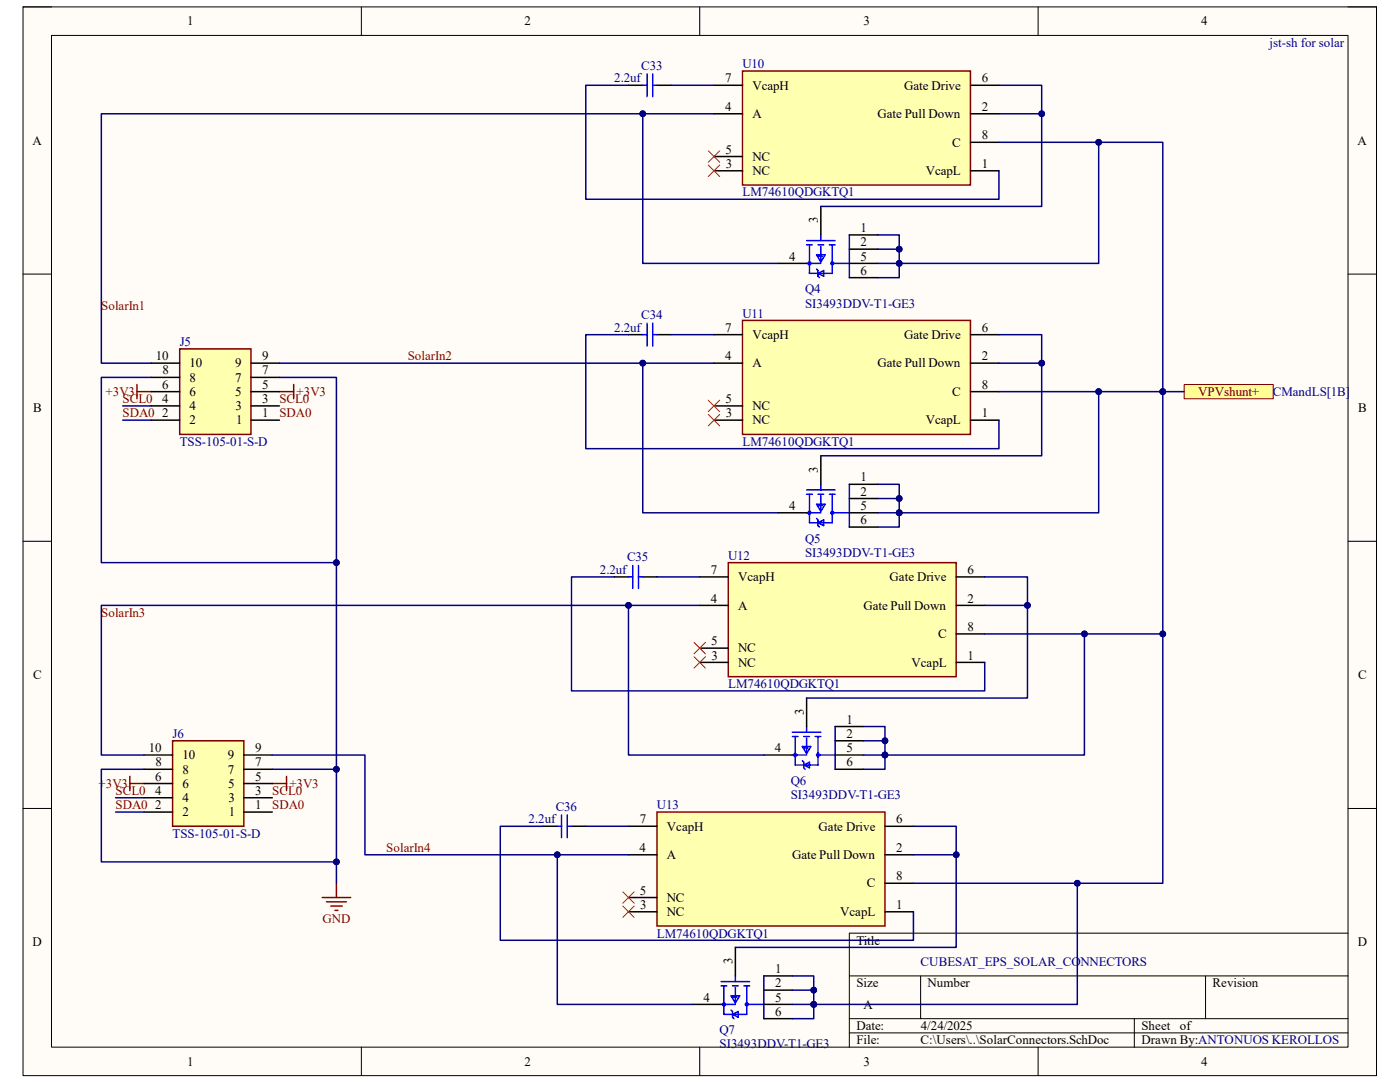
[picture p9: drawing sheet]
<svg xmlns="http://www.w3.org/2000/svg" width="279mm" height="216mm" viewBox="0 0 279 216" stroke-linecap="round" stroke-linejoin="round" font-family="sans-serif">
<path d="M4.6 1.4h270.1v213.2h-270.1z" fill-rule="evenodd" fill="#fffcf8"/>
<path d="M4.6 1.4h270.1v213.2h-270.1z" fill="none" stroke="#000" stroke-width=".2"/>
<path d="M10.3 7.1h258.7v201.8h-258.7z" fill-rule="evenodd" fill="#fffcf8"/>
<g fill="none" stroke="#000" stroke-width=".2">
<path d="M4.6 1.4h5.7M10.3 7.1h258.7v201.8h-258.7zM72.1 1.4v5.7M139.6 1.4v5.7M207.2 1.4v5.7M269 1.4h5.7v5.7M4.6 54.7h5.7M269 54.7h5.7M4.6 108h5.7M269 108h5.7M4.6 161.3h5.7M269 161.3h5.7"/>
<path d="M169.5 194.7h99.5M183.7 194.7v8.6M240.6 194.7v8.6M269 186.2h-99.5v22.7M72.1 208.9v5.7M139.6 208.9v5.7M169.5 203.3h99.5M169.5 206.1h99.5M207.2 208.9v5.7M226.4 203.3v5.6M274.7 208.9v5.7"/>
</g>
<path d="M148.2 14.2h45.5v22.7h-45.5z" fill-rule="evenodd" fill="#ffffb0"/>
<path d="M148.2 14.2h45.5v22.7h-45.5zM64.3 179.1h5.7M65.2 179.9h3.9M67.1 176.2v2.9M66 180.8h2.3M66.9 181.7h.5" fill="none" stroke="#800000" stroke-width=".3"/>
<g fill="none" stroke="#000" stroke-width=".3">
<path d="M125.4 17h2.9M131.1 17h2.9M142.5 17h5.7M193.7 17h5.7M142.5 22.7h5.7M142.5 34.1h5.7M142.5 31.2h5.7M193.7 22.7h5.7M193.7 28.4h5.7M193.7 34.1h5.7M155.3 52.6h5.7M163.8 41.2v5.7"/>
<path d="M169.5 52.6h5.7M169.5 46.9h5.7M169.5 49.7h5.7M169.5 55.4h5.7"/>
</g>
<g fill="none" stroke="#00f" stroke-width=".3">
<path d="M128.3 17h.8M129.1 14.7v4.6M130.3 14.7v4.6M130.3 17h.8M161 48h5.7M161 48.9h1.1M161 52.6h2.8M161.5 48.9v5.6h4.6v-5.6M163 50.9h1.7l-.9 1.4zM163 53.7l.2 .3v1.1l.3 .3M163.2 48.9h1.2M163.2 51.1h.9"/>
<path d="M163.2 54.5l1.2-.5v1.1zM163.8 46.9v1.1M163.8 49.1v2.9M165.5 48.9h1.2M166.1 52.6h3.4M169.5 46.9v8.5"/>
<circle cx="161.5" cy="52.6" r=".28"/>
<circle cx="166.1" cy="52.6" r=".28"/>
</g>
<path d="M141.4 30.1l2.2 2.3M141.4 32.9l2.2 2.3M143.6 30.1l-2.2 2.3M143.6 32.9l-2.2 2.3" fill="none" stroke="#f00" stroke-width=".2"/>
<path d="M148.2 63.9h45.5v22.8h-45.5z" fill-rule="evenodd" fill="#ffffb0"/>
<path d="M148.2 63.9h45.5v22.8h-45.5z" fill="none" stroke="#800000" stroke-width=".3"/>
<g fill="none" stroke="#000" stroke-width=".3">
<path d="M125.4 66.8h2.9M131.1 66.8h2.9M142.5 66.8h5.7M142.5 72.5h5.7M193.7 66.8h5.7M193.7 72.5h5.7M193.7 78.1h5.7M142.5 83.8h5.7M142.5 81h5.7M163.8 90.9v5.7M169.5 96.6h5.7M169.5 99.5h5.7"/>
<path d="M193.7 83.8h5.7M155.3 102.3h5.7M169.5 102.3h5.7M169.5 105.2h5.7"/>
</g>
<g fill="none" stroke="#00f" stroke-width=".3">
<path d="M128.3 66.8h.8M129.1 64.5v4.6M130.3 64.5v4.6M130.3 66.8h.8M161 97.8h5.7M161 98.6h1.1M161.5 98.6v5.7h4.6v-5.7M163.2 98.6h1.2M163.8 96.6v1.2M163.8 98.9v2.8M165.5 98.6h1.2M169.5 96.6v8.6"/>
<path d="M161 102.3h2.8M163 100.6h1.7l-.9 1.4zM163 103.5l.2 .2v1.2l.3 .3M163.2 100.9h.9M163.2 104.3l1.2-.6v1.2zM166.1 102.3h3.4"/>
<circle cx="161.5" cy="102.3" r=".28"/>
<circle cx="166.1" cy="102.3" r=".28"/>
</g>
<path d="M236.3 76.7h17.8v2.9h-17.8z" fill-rule="evenodd" fill="#ffff80"/>
<path d="M236.3 76.7h17.8v2.9h-17.8z" fill="none" stroke="#800000" stroke-width=".2"/>
<path d="M141.4 79.9l2.2 2.2M143.6 79.9l-2.2 2.2M141.4 82.7l2.2 2.3M143.6 82.7l-2.2 2.3" fill="none" stroke="#f00" stroke-width=".2"/>
<path d="M145.3 112.3h45.5v22.7h-45.5z" fill-rule="evenodd" fill="#ffffb0"/>
<path d="M145.3 112.3h45.5v22.7h-45.5z" fill="none" stroke="#800000" stroke-width=".3"/>
<g fill="none" stroke="#000" stroke-width=".3">
<path d="M122.6 115.1h2.8M128.3 115.1h2.8M139.6 115.1h5.7M190.8 115.1h5.7M139.6 120.8h5.7M139.6 132.2h5.7M139.6 129.3h5.7M161 139.3v5.7M190.8 120.8h5.7M190.8 126.5h5.7M190.8 132.2h5.7M152.4 150.7h5.7"/>
<path d="M166.7 150.7h5.6M166.7 145h5.6M166.7 147.8h5.6M166.7 153.5h5.6"/>
</g>
<g fill="none" stroke="#00f" stroke-width=".3">
<path d="M125.4 115.1h.9M126.3 112.8v4.6M127.4 112.8v4.6M127.4 115.1h.9M158.1 146.1h5.7M158.1 147h1.2M158.1 150.7h2.9M158.7 147v5.6h4.5v-5.6M160.1 148.9h1.7l-.8 1.5zM160.1 151.8l.3 .3v1.1l.3 .3M160.4 147h1.1M160.4 149.2h.9"/>
<path d="M160.4 152.6l1.1-.5v1.1zM161 145v1.1M161 147.2v2.9M162.7 147h1.1M163.2 150.7h3.5M166.7 145v8.5"/>
<circle cx="158.7" cy="150.7" r=".28"/>
<circle cx="163.2" cy="150.7" r=".28"/>
</g>
<path d="M138.5 128.2l2.3 2.3M138.5 131l2.3 2.3M140.8 128.2l-2.3 2.3M140.8 131l-2.3 2.3" fill="none" stroke="#f00" stroke-width=".2"/>
<path d="M131.1 162h45.5v22.8h-45.5z" fill-rule="evenodd" fill="#ffffb0"/>
<path d="M27.3 78.1h2.9M27.3 76.7v2.9M55.8 78.1h2.8M58.6 76.7v2.9M25.9 156.3h2.9M25.9 154.9v2.9M54.3 156.3h2.9M57.2 154.9v2.9M131.1 162h45.5v22.8h-45.5z" fill="none" stroke="#800000" stroke-width=".3"/>
<g fill="none" stroke="#000" stroke-width=".3">
<path d="M108.4 164.9h2.8M114.1 164.9h2.8M125.4 164.9h5.7M125.4 170.6h5.7M125.4 179.1h5.7M176.6 164.9h5.7M176.6 170.6h5.7M176.6 176.2h5.7M125.4 181.9h5.7M146.8 189v5.7M152.4 194.7h5.7M152.4 197.6h5.7"/>
<path d="M176.6 181.9h5.7M138.2 200.4h5.7M152.4 200.4h5.7M152.4 203.3h5.7"/>
</g>
<g fill="none" stroke="#00f" stroke-width=".3">
<path d="M111.2 164.9h.9M112.1 162.6v4.5M113.2 162.6v4.5M113.2 164.9h.9M143.9 195.9h5.7M143.9 196.7h1.2M144.5 196.7v5.7h4.5v-5.7M145.9 198.7h1.7l-.8 1.4zM146.2 196.7h1.1M146.2 199h.8M146.8 194.7v1.2M146.8 197v2.8"/>
<path d="M148.5 196.7h1.1M152.4 194.7v8.6M143.9 200.4h2.9M145.9 201.6l.3 .2v1.2l.3 .3M146.2 202.4l1.1-.6v1.2zM149 200.4h3.4"/>
<circle cx="144.5" cy="200.4" r=".28"/>
<circle cx="149" cy="200.4" r=".28"/>
</g>
<path d="M124.3 178l2.3 2.2M126.6 178l-2.3 2.2M124.3 180.8l2.3 2.3M126.6 180.8l-2.3 2.3" fill="none" stroke="#f00" stroke-width=".2"/>
<path d="M34.4 147.8h14.3v17.1h-14.3z" fill-rule="evenodd" fill="#ffffb0"/>
<path d="M34.4 147.8h14.3v17.1h-14.3z" fill="none" stroke="#800000" stroke-width=".3"/>
<path d="M28.8 159.2h5.6M28.8 156.3h5.6M28.8 153.5h5.6M28.8 150.7h5.6M48.7 159.2h5.6M48.7 156.3h5.6M48.7 153.5h5.6M48.7 150.7h5.6M28.8 162h5.6M48.7 162h5.6" fill="none" stroke="#000" stroke-width=".3"/>
<path d="M35.9 69.6h14.2v17.1h-14.2z" fill-rule="evenodd" fill="#ffffb0"/>
<path d="M35.9 69.6h14.2v17.1h-14.2z" fill="none" stroke="#800000" stroke-width=".3"/>
<path d="M30.2 78.1h5.7M30.2 75.3h5.7M30.2 72.5h5.7M50.1 78.1h5.7M50.1 75.3h5.7M50.1 72.5h5.7M30.2 83.8h5.7M30.2 81h5.7M50.1 83.8h5.7M50.1 81h5.7" fill="none" stroke="#000" stroke-width=".3"/>
<path d="M142.5 22.7h-14.2v29.9h27" fill="none" stroke="#000080" stroke-width=".3"/>
<circle cx="128.3" cy="22.7" r=".57" fill="#000080"/>
<circle cx="128.3" cy="22.7" r=".57" fill="none" stroke="#000080" stroke-width=".2"/>
<path d="M199.4 17h8.5v5.7" fill="none" stroke="#000080" stroke-width=".3"/>
<circle cx="207.9" cy="22.7" r=".57" fill="#000080"/>
<circle cx="207.9" cy="22.7" r=".57" fill="none" stroke="#000080" stroke-width=".2"/>
<path d="M125.4 17h-8.5v22.8h82.5v-5.7M134 17h8.5M199.4 22.7h8.5v18.5h-44.1" fill="none" stroke="#000080" stroke-width=".3"/>
<circle cx="207.9" cy="22.7" r=".57" fill="#000080"/>
<circle cx="207.9" cy="22.7" r=".57" fill="none" stroke="#000080" stroke-width=".2"/>
<path d="M142.5 72.5h-14.2v29.8h27" fill="none" stroke="#000080" stroke-width=".3"/>
<circle cx="128.3" cy="72.5" r=".57" fill="#000080"/>
<circle cx="128.3" cy="72.5" r=".57" fill="none" stroke="#000080" stroke-width=".2"/>
<path d="M199.4 66.8h8.5v5.7" fill="none" stroke="#000080" stroke-width=".3"/>
<circle cx="207.9" cy="72.5" r=".57" fill="#000080"/>
<circle cx="207.9" cy="72.5" r=".57" fill="none" stroke="#000080" stroke-width=".2"/>
<path d="M125.4 66.8h-8.5v22.7h82.5v-5.7M134 66.8h8.5M219.3 78.1h17" fill="none" stroke="#000080" stroke-width=".3"/>
<circle cx="219.3" cy="78.1" r=".57" fill="#000080"/>
<circle cx="219.3" cy="78.1" r=".57" fill="none" stroke="#000080" stroke-width=".2"/>
<circle cx="232.1" cy="78.1" r=".57" fill="#000080"/>
<circle cx="232.1" cy="78.1" r=".57" fill="none" stroke="#000080" stroke-width=".2"/>
<path d="M199.4 72.5h8.5v18.4h-44.1" fill="none" stroke="#000080" stroke-width=".3"/>
<circle cx="207.9" cy="72.5" r=".57" fill="#000080"/>
<circle cx="207.9" cy="72.5" r=".57" fill="none" stroke="#000080" stroke-width=".2"/>
<path d="M199.4 78.1h19.9v24.2h-39.8" fill="none" stroke="#000080" stroke-width=".3"/>
<circle cx="179.5" cy="102.3" r=".57" fill="#000080"/>
<circle cx="179.5" cy="102.3" r=".57" fill="none" stroke="#000080" stroke-width=".2"/>
<circle cx="219.3" cy="78.1" r=".57" fill="#000080"/>
<circle cx="219.3" cy="78.1" r=".57" fill="none" stroke="#000080" stroke-width=".2"/>
<path d="M175.2 102.3h4.3" fill="none" stroke="#000080" stroke-width=".3"/>
<circle cx="179.5" cy="102.3" r=".57" fill="#000080"/>
<circle cx="179.5" cy="102.3" r=".57" fill="none" stroke="#000080" stroke-width=".2"/>
<path d="M175.2 99.5h4.3" fill="none" stroke="#000080" stroke-width=".3"/>
<circle cx="179.5" cy="99.5" r=".57" fill="#000080"/>
<circle cx="179.5" cy="99.5" r=".57" fill="none" stroke="#000080" stroke-width=".2"/>
<path d="M139.6 120.8h-14.2v29.9h27" fill="none" stroke="#000080" stroke-width=".3"/>
<circle cx="125.4" cy="120.8" r=".57" fill="#000080"/>
<circle cx="125.4" cy="120.8" r=".57" fill="none" stroke="#000080" stroke-width=".2"/>
<path d="M196.5 115.1h8.6v5.7" fill="none" stroke="#000080" stroke-width=".3"/>
<circle cx="205" cy="120.8" r=".57" fill="#000080"/>
<circle cx="205" cy="120.8" r=".57" fill="none" stroke="#000080" stroke-width=".2"/>
<path d="M122.6 115.1h-8.5v22.8h82.4v-5.7M131.1 115.1h8.5M196.5 120.8h8.6v18.5h-44.1" fill="none" stroke="#000080" stroke-width=".3"/>
<circle cx="205" cy="120.8" r=".57" fill="#000080"/>
<circle cx="205" cy="120.8" r=".57" fill="none" stroke="#000080" stroke-width=".2"/>
<path d="M196.5 126.5h19.9v24.2h-39.8" fill="none" stroke="#000080" stroke-width=".3"/>
<circle cx="176.6" cy="150.6" r=".57" fill="#000080"/>
<circle cx="176.6" cy="150.6" r=".57" fill="none" stroke="#000080" stroke-width=".2"/>
<circle cx="216.4" cy="126.5" r=".57" fill="#000080"/>
<circle cx="216.4" cy="126.5" r=".57" fill="none" stroke="#000080" stroke-width=".2"/>
<path d="M172.3 150.7h4.3" fill="none" stroke="#000080" stroke-width=".3"/>
<circle cx="176.6" cy="150.6" r=".57" fill="#000080"/>
<circle cx="176.6" cy="150.6" r=".57" fill="none" stroke="#000080" stroke-width=".2"/>
<path d="M172.3 147.8h4.3" fill="none" stroke="#000080" stroke-width=".3"/>
<circle cx="176.6" cy="147.8" r=".57" fill="#000080"/>
<circle cx="176.6" cy="147.8" r=".57" fill="none" stroke="#000080" stroke-width=".2"/>
<path d="M125.4 170.6h-14.2v29.8h27" fill="none" stroke="#000080" stroke-width=".3"/>
<circle cx="111.2" cy="170.6" r=".57" fill="#000080"/>
<circle cx="111.2" cy="170.6" r=".57" fill="none" stroke="#000080" stroke-width=".2"/>
<path d="M182.3 164.9h8.5v5.7" fill="none" stroke="#000080" stroke-width=".3"/>
<circle cx="190.8" cy="170.6" r=".57" fill="#000080"/>
<circle cx="190.8" cy="170.6" r=".57" fill="none" stroke="#000080" stroke-width=".2"/>
<path d="M108.4 164.9h-8.6v22.7h82.5v-5.7M116.9 164.9h8.5M182.3 170.6h8.5v18.4h-44" fill="none" stroke="#000080" stroke-width=".3"/>
<circle cx="190.8" cy="170.6" r=".57" fill="#000080"/>
<circle cx="190.8" cy="170.6" r=".57" fill="none" stroke="#000080" stroke-width=".2"/>
<path d="M182.3 176.2h32.7v24.2h-52.6" fill="none" stroke="#000080" stroke-width=".3"/>
<circle cx="162.4" cy="200.4" r=".57" fill="#000080"/>
<circle cx="162.4" cy="200.4" r=".57" fill="none" stroke="#000080" stroke-width=".2"/>
<circle cx="215" cy="176.2" r=".57" fill="#000080"/>
<circle cx="215" cy="176.2" r=".57" fill="none" stroke="#000080" stroke-width=".2"/>
<path d="M158.1 200.4h4.3" fill="none" stroke="#000080" stroke-width=".3"/>
<circle cx="162.4" cy="200.4" r=".57" fill="#000080"/>
<circle cx="162.4" cy="200.4" r=".57" fill="none" stroke="#000080" stroke-width=".2"/>
<path d="M158.1 197.6h4.3" fill="none" stroke="#000080" stroke-width=".3"/>
<circle cx="162.4" cy="197.6" r=".57" fill="#000080"/>
<circle cx="162.4" cy="197.6" r=".57" fill="none" stroke="#000080" stroke-width=".2"/>
<path d="M54.3 150.7h18.5v19.9h38.4" fill="none" stroke="#000080" stroke-width=".3"/>
<circle cx="111.2" cy="170.6" r=".57" fill="#000080"/>
<circle cx="111.2" cy="170.6" r=".57" fill="none" stroke="#000080" stroke-width=".2"/>
<path d="M55.8 72.5h72.5" fill="none" stroke="#000080" stroke-width=".3"/>
<circle cx="128.3" cy="72.5" r=".57" fill="#000080"/>
<circle cx="128.3" cy="72.5" r=".57" fill="none" stroke="#000080" stroke-width=".2"/>
<path d="M232.1 78.1v98.1h-17.1" fill="none" stroke="#000080" stroke-width=".3"/>
<circle cx="215" cy="176.2" r=".57" fill="#000080"/>
<circle cx="215" cy="176.2" r=".57" fill="none" stroke="#000080" stroke-width=".2"/>
<circle cx="232.1" cy="126.5" r=".57" fill="#000080"/>
<circle cx="232.1" cy="126.5" r=".57" fill="none" stroke="#000080" stroke-width=".2"/>
<circle cx="232.1" cy="78.1" r=".57" fill="#000080"/>
<circle cx="232.1" cy="78.1" r=".57" fill="none" stroke="#000080" stroke-width=".2"/>
<path d="M216.4 126.5h15.7" fill="none" stroke="#000080" stroke-width=".3"/>
<circle cx="216.4" cy="126.5" r=".57" fill="#000080"/>
<circle cx="216.4" cy="126.5" r=".57" fill="none" stroke="#000080" stroke-width=".2"/>
<circle cx="232.1" cy="126.5" r=".57" fill="#000080"/>
<circle cx="232.1" cy="126.5" r=".57" fill="none" stroke="#000080" stroke-width=".2"/>
<path d="M219.3 28.4h12.8v49.7" fill="none" stroke="#000080" stroke-width=".3"/>
<circle cx="219.3" cy="28.4" r=".57" fill="#000080"/>
<circle cx="219.3" cy="28.4" r=".57" fill="none" stroke="#000080" stroke-width=".2"/>
<circle cx="232.1" cy="78.1" r=".57" fill="#000080"/>
<circle cx="232.1" cy="78.1" r=".57" fill="none" stroke="#000080" stroke-width=".2"/>
<path d="M128.3 22.7h-108.1v49.8h10" fill="none" stroke="#000080" stroke-width=".3"/>
<circle cx="128.3" cy="22.7" r=".57" fill="#000080"/>
<circle cx="128.3" cy="22.7" r=".57" fill="none" stroke="#000080" stroke-width=".2"/>
<path d="M30.2 75.3h-10v37h46.9" fill="none" stroke="#000080" stroke-width=".3"/>
<circle cx="67.1" cy="112.3" r=".57" fill="#000080"/>
<circle cx="67.1" cy="112.3" r=".57" fill="none" stroke="#000080" stroke-width=".2"/>
<path d="M24.5 83.8h5.7M24.5 81h5.7M125.4 120.8h-105.2v29.9h8.6M23.1 159.2h5.7M23.1 162h5.7" fill="none" stroke="#000080" stroke-width=".3"/>
<circle cx="125.4" cy="120.8" r=".57" fill="#000080"/>
<circle cx="125.4" cy="120.8" r=".57" fill="none" stroke="#000080" stroke-width=".2"/>
<path d="M28.8 153.5h-8.6v18.5h46.9" fill="none" stroke="#000080" stroke-width=".3"/>
<circle cx="67.1" cy="172" r=".57" fill="#000080"/>
<circle cx="67.1" cy="172" r=".57" fill="none" stroke="#000080" stroke-width=".2"/>
<path d="M175.2 46.9h4.3v2.8h-4.3" fill="none" stroke="#000080" stroke-width=".3"/>
<circle cx="179.5" cy="49.7" r=".57" fill="#000080"/>
<circle cx="179.5" cy="49.7" r=".57" fill="none" stroke="#000080" stroke-width=".2"/>
<path d="M179.5 49.7v2.9h-4.3" fill="none" stroke="#000080" stroke-width=".3"/>
<circle cx="179.5" cy="52.6" r=".57" fill="#000080"/>
<circle cx="179.5" cy="52.6" r=".57" fill="none" stroke="#000080" stroke-width=".2"/>
<circle cx="179.5" cy="49.7" r=".57" fill="#000080"/>
<circle cx="179.5" cy="49.7" r=".57" fill="none" stroke="#000080" stroke-width=".2"/>
<path d="M199.4 28.4h19.9v24.2h-39.8v2.8h-4.3" fill="none" stroke="#000080" stroke-width=".3"/>
<circle cx="179.5" cy="52.6" r=".57" fill="#000080"/>
<circle cx="179.5" cy="52.6" r=".57" fill="none" stroke="#000080" stroke-width=".2"/>
<circle cx="219.3" cy="28.4" r=".57" fill="#000080"/>
<circle cx="219.3" cy="28.4" r=".57" fill="none" stroke="#000080" stroke-width=".2"/>
<path d="M175.2 96.6h4.3v8.6h-4.3" fill="none" stroke="#000080" stroke-width=".3"/>
<circle cx="179.5" cy="99.5" r=".57" fill="#000080"/>
<circle cx="179.5" cy="99.5" r=".57" fill="none" stroke="#000080" stroke-width=".2"/>
<circle cx="179.5" cy="102.3" r=".57" fill="#000080"/>
<circle cx="179.5" cy="102.3" r=".57" fill="none" stroke="#000080" stroke-width=".2"/>
<path d="M172.3 145h4.3v8.5h-4.3" fill="none" stroke="#000080" stroke-width=".3"/>
<circle cx="176.6" cy="147.8" r=".57" fill="#000080"/>
<circle cx="176.6" cy="147.8" r=".57" fill="none" stroke="#000080" stroke-width=".2"/>
<circle cx="176.6" cy="150.6" r=".57" fill="#000080"/>
<circle cx="176.6" cy="150.6" r=".57" fill="none" stroke="#000080" stroke-width=".2"/>
<path d="M158.1 194.7h4.3v8.6h-4.3" fill="none" stroke="#000080" stroke-width=".3"/>
<circle cx="162.4" cy="197.6" r=".57" fill="#000080"/>
<circle cx="162.4" cy="197.6" r=".57" fill="none" stroke="#000080" stroke-width=".2"/>
<circle cx="162.4" cy="200.4" r=".57" fill="#000080"/>
<circle cx="162.4" cy="200.4" r=".57" fill="none" stroke="#000080" stroke-width=".2"/>
<path d="M54.3 153.5h12.8" fill="none" stroke="#000080" stroke-width=".3"/>
<circle cx="67.1" cy="153.5" r=".57" fill="#000080"/>
<circle cx="67.1" cy="153.5" r=".57" fill="none" stroke="#000080" stroke-width=".2"/>
<path d="M55.8 75.3h11.3v100.9" fill="none" stroke="#000080" stroke-width=".3"/>
<circle cx="67.1" cy="112.3" r=".57" fill="#000080"/>
<circle cx="67.1" cy="112.3" r=".57" fill="none" stroke="#000080" stroke-width=".2"/>
<circle cx="67.1" cy="153.5" r=".57" fill="#000080"/>
<circle cx="67.1" cy="153.5" r=".57" fill="none" stroke="#000080" stroke-width=".2"/>
<circle cx="67.1" cy="172" r=".57" fill="#000080"/>
<circle cx="67.1" cy="172" r=".57" fill="none" stroke="#000080" stroke-width=".2"/>
<g font-size="2.6">
<text x="37.4" y="5.1">1</text>
<text x="104.7" y="5.1">2</text>
<text x="172.3" y="5.1">3</text>
<text x="239.7" y="5.1">4</text>
<text x="144.7" y="16.4">7</text>
<text x="150.2" y="17.9">VcapH</text>
<text x="180.4" y="17.9">Gate Drive</text>
<text x="195.9" y="16.4">6</text>
<text x="144.7" y="22.1">4</text>
<text x="150.2" y="23.5">A</text>
<text x="175.1" y="23.5">Gate Pull Down</text>
<text x="195.9" y="22.1">2</text>
<text x="6.5" y="28.9">A</text>
<text x="190" y="29.3">C</text>
<text x="195.9" y="27.8">8</text>
<text x="270.9" y="28.9">A</text>
<text x="144.8" y="30.6">5</text>
<text x="144.8" y="33.5">3</text>
<text x="150.2" y="34.9">NC</text>
<text x="150.2" y="32.1">NC</text>
<text x="184.7" y="34.9">VcapL</text>
<text x="195.9" y="33.5">1</text>
<text x="163.2" y="44.6" transform="rotate(-90 163.2 44.6)">3</text>
<text x="171.7" y="46.3">1</text>
<text x="157.5" y="52">4</text>
<text x="171.7" y="52">5</text>
<text x="171.7" y="49.1">2</text>
<text x="171.7" y="54.8">6</text>
<text x="31.1" y="71.9">10</text>
<text x="52.3" y="71.9">9</text>
<text x="144.7" y="71.9">4</text>
<text x="144.7" y="66.2">7</text>
<text x="150.2" y="67.6">VcapH</text>
<text x="180.4" y="67.6">Gate Drive</text>
<text x="195.9" y="66.2">6</text>
<text x="195.9" y="71.9">2</text>
<text x="32.4" y="77.6">6</text>
<text x="32.4" y="74.7">8</text>
<text x="37.8" y="76.2">8</text>
<text x="37.8" y="73.3">10</text>
<text x="46.9" y="76.2">7</text>
<text x="46.9" y="73.3">9</text>
<text x="52.3" y="77.6">5</text>
<text x="52.3" y="74.7">7</text>
<text x="150.2" y="73.3">A</text>
<text x="175.1" y="73.3">Gate Pull Down</text>
<text x="195.9" y="77.6">8</text>
<text x="6.6" y="82.2">B</text>
<text x="32.4" y="83.3">2</text>
<text x="32.4" y="80.4">4</text>
<text x="37.8" y="81.8">4</text>
<text x="37.8" y="79">6</text>
<text x="46.9" y="79">5</text>
<text x="47" y="81.8">3</text>
<text x="52.3" y="83.3">1</text>
<text x="52.3" y="80.4">3</text>
<text x="144.8" y="80.4">5</text>
<text x="144.8" y="83.3">3</text>
<text x="150.2" y="81.8">NC</text>
<text x="190" y="79">C</text>
<text x="195.9" y="83.3">1</text>
<text x="271.1" y="82.2">B</text>
<text x="37.8" y="84.7">2</text>
<text x="47.1" y="84.7">1</text>
<text x="150.2" y="84.7">NC</text>
<text x="184.7" y="84.7">VcapL</text>
<text x="163.2" y="94.4" transform="rotate(-90 163.2 94.4)">3</text>
<text x="157.5" y="101.7">4</text>
<text x="171.7" y="101.7">5</text>
<text x="171.7" y="96.1">1</text>
<text x="171.7" y="98.9">2</text>
<text x="171.7" y="104.6">6</text>
<text x="141.9" y="114.6">7</text>
<text x="147.3" y="116">VcapH</text>
<text x="177.5" y="116">Gate Drive</text>
<text x="193.1" y="114.6">6</text>
<text x="141.9" y="120.2">4</text>
<text x="147.3" y="121.7">A</text>
<text x="172.3" y="121.7">Gate Pull Down</text>
<text x="193.1" y="120.2">2</text>
<text x="193.1" y="125.9">8</text>
<text x="141.9" y="128.8">5</text>
<text x="142" y="131.6">3</text>
<text x="147.3" y="130.2">NC</text>
<text x="187.2" y="127.3">C</text>
<text x="193.1" y="131.6">1</text>
<text x="6.6" y="135.5">C</text>
<text x="147.3" y="133">NC</text>
<text x="181.9" y="133">VcapL</text>
<text x="271.1" y="135.5">C</text>
<text x="160.4" y="142.7" transform="rotate(-90 160.4 142.7)">3</text>
<text x="168.9" y="144.4">1</text>
<text x="168.9" y="147.2">2</text>
<text x="29.7" y="150.1">10</text>
<text x="31" y="155.8">6</text>
<text x="31" y="152.9">8</text>
<text x="36.4" y="154.3">8</text>
<text x="36.4" y="151.5">10</text>
<text x="45.5" y="154.3">7</text>
<text x="45.5" y="151.5">9</text>
<text x="50.9" y="155.8">5</text>
<text x="50.9" y="152.9">7</text>
<text x="50.9" y="150.1">9</text>
<text x="154.6" y="150.1">4</text>
<text x="168.9" y="150.1">5</text>
<text x="168.9" y="152.9">6</text>
<text x="30.9" y="158.6">4</text>
<text x="31" y="161.5">2</text>
<text x="36.4" y="160">4</text>
<text x="36.4" y="157.2">6</text>
<text x="45.6" y="157.2">5</text>
<text x="45.6" y="160">3</text>
<text x="50.9" y="161.5">1</text>
<text x="50.9" y="158.6">3</text>
<text x="36.4" y="162.9">2</text>
<text x="45.7" y="162.9">1</text>
<text x="127.7" y="164.3">7</text>
<text x="133.1" y="165.7">VcapH</text>
<text x="163.4" y="165.7">Gate Drive</text>
<text x="178.9" y="164.3">6</text>
<text x="127.6" y="170">4</text>
<text x="133.1" y="171.4">A</text>
<text x="158.1" y="171.4">Gate Pull Down</text>
<text x="178.9" y="170">2</text>
<text x="127.7" y="178.5">5</text>
<text x="133.1" y="180">NC</text>
<text x="173" y="177.1">C</text>
<text x="178.9" y="175.7">8</text>
<text x="127.8" y="181.4">3</text>
<text x="133.1" y="182.8">NC</text>
<text x="167.7" y="182.8">VcapL</text>
<text x="178.9" y="181.4">1</text>
<text x="6.5" y="188.8">D</text>
<text x="170.9" y="188.5">Title</text>
<text x="271" y="188.8">D</text>
<text x="146.2" y="192.4" transform="rotate(-90 146.2 192.4)">3</text>
<text x="154.7" y="194.1">1</text>
<text x="154.7" y="197">2</text>
<text x="170.9" y="197">Size</text>
<text x="185.1" y="197">Number</text>
<text x="242" y="197">Revision</text>
<text x="140.4" y="199.9">4</text>
<text x="154.7" y="199.9">5</text>
<text x="154.7" y="202.7">6</text>
<text x="172.3" y="201.3">A</text>
<text x="170.9" y="205.5">Date:</text>
<text x="170.9" y="208.4">File:</text>
<text x="183.7" y="208.4">C:\Users\..\SolarConnectors.SchDoc</text>
<text x="183.7" y="205.5">4/24/2025</text>
<text x="227.8" y="205.5">Sheet</text>
<text x="227.8" y="208.4">Drawn By:ANTONUOS KEROLLOS</text>
<text x="235.5" y="205.5">of</text>
<text x="37.4" y="212.6">1</text>
<text x="104.7" y="212.6">2</text>
<text x="172.3" y="212.6">3</text>
<text x="239.7" y="212.6">4</text>
</g>
<g font-size="2.6" fill="#000080">
<text x="253.4" y="9.4">jst-sh for solar</text>
<text x="122.6" y="16.4">2.2uf</text>
<text x="128" y="13.9">C33</text>
<text x="148.2" y="13.6">U10</text>
<text x="148.2" y="39.2">LM74610QDGKTQ1</text>
<text x="160.7" y="58.5">Q4</text>
<text x="128" y="63.6">C34</text>
<text x="148.2" y="63.4">U11</text>
<text x="160.7" y="61.4">SI3493DDV-T1-GE3</text>
<text x="35.9" y="69">J5</text>
<text x="122.6" y="66.2">2.2uf</text>
<text x="254" y="79">CMandLS[1B]</text>
<text x="35.9" y="88.9">TSS-105-01-S-D</text>
<text x="148.2" y="88.9">LM74610QDGKTQ1</text>
<text x="125.1" y="112">C35</text>
<text x="145.3" y="111.7">U12</text>
<text x="160.7" y="108.3">Q5</text>
<text x="160.7" y="111.1">SI3493DDV-T1-GE3</text>
<text x="119.7" y="114.6">2.2uf</text>
<text x="145.3" y="137.3">LM74610QDGKTQ1</text>
<text x="34.4" y="147.2">J6</text>
<text x="110.9" y="161.8">C36</text>
<text x="131.1" y="161.5">U13</text>
<text x="157.8" y="156.6">Q6</text>
<text x="157.8" y="159.5">SI3493DDV-T1-GE3</text>
<text x="34.4" y="167.1">TSS-105-01-S-D</text>
<text x="105.5" y="164.3">2.2uf</text>
<text x="131.1" y="187.1">LM74610QDGKTQ1</text>
<text x="183.7" y="192.7">CUBESAT_EPS_SOLAR_CONNECTORS</text>
<text x="143.6" y="206.4">Q7</text>
<text x="143.6" y="209.2">SI3493DDV-T1-GE3</text>
</g>
<g font-size="2.6" fill="#800000">
<text x="20.2" y="61.9">SolarIn1</text>
<text x="81.4" y="71.9">SolarIn2</text>
<text x="21.1" y="79">+3V3</text>
<text x="24.5" y="80.4">SCL0</text>
<text x="24.5" y="83.3">SDA0</text>
<text x="55.8" y="80.4">SCL0</text>
<text x="55.8" y="83.3">SDA0</text>
<text x="59.2" y="79">+3V3</text>
<text x="239.1" y="79">VPVshunt+</text>
<text x="20.2" y="123.1">SolarIn3</text>
<text x="19.7" y="157.2">+3V3</text>
<text x="23.1" y="158.6">SCL0</text>
<text x="23.1" y="161.5">SDA0</text>
<text x="54.3" y="158.6">SCL0</text>
<text x="54.3" y="161.5">SDA0</text>
<text x="57.7" y="157.2">+3V3</text>
<text x="77.1" y="170">SolarIn4</text>
<text x="64.4" y="184.2">GND</text>
</g>
</svg>
